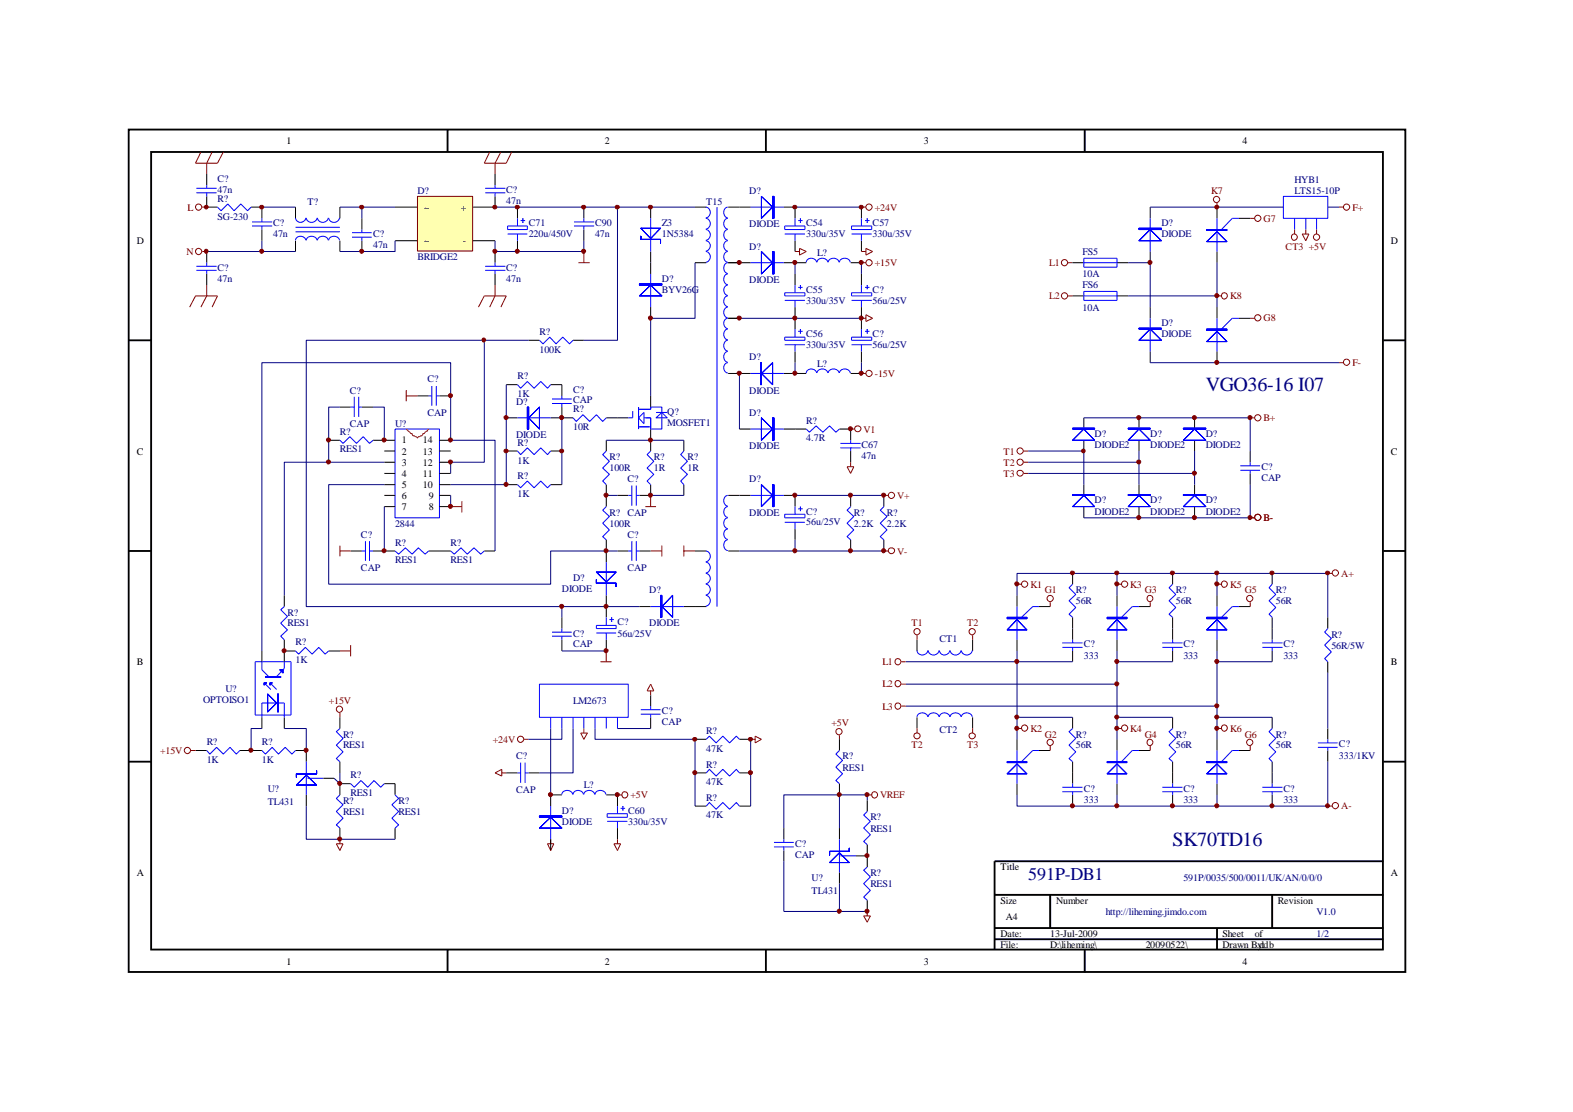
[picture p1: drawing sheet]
<svg xmlns="http://www.w3.org/2000/svg" width="297mm" height="210mm" viewBox="0 0 297 210" stroke-linecap="round" stroke-linejoin="round" font-family="sans-serif">
<g fill="none" stroke="#000" stroke-width=".35">
<path d="M24.3 24.5h241v159.1h-241zM28.5 28.7h232.6v150.6h-232.6zM84.5 24.5v4.2M144.6 24.5v4.2M204.8 24.5v4.2M24.3 64.3h4.2M261.2 64.3h4.2M24.3 104.1h4.2M261.2 104.1h4.2M24.3 143.8h4.2M261.2 143.8h4.2M84.5 179.4v4.2"/>
<path d="M144.6 179.4v4.2M187.8 169h73.4M187.8 175.3h73.4M187.8 177.4h73.4M198.3 169v6.3M204.8 179.4v4.2M229.8 175.3v4.1M240.2 169v6.3M261.2 162.6h-73.4v16.8"/>
</g>
<path d="M55.8 39.1v2.1M64.2 39.1v2.1M55.8 45.5v2M64.2 45.5v2" fill="none" stroke="#000" stroke-width=".19"/>
<path d="M55.8 45.4a1 1 0 0 1 1-.8 1 1 0 0 1 .9 .8M55.8 41.1a.98 .98 0 0 0 1 .9 .98 .98 0 0 0 .9-.9M55.8 42.9h8.4M55.8 43.8h8.4M57.8 45.4a1.06 1.06 0 0 1 1-.8 1.06 1.06 0 0 1 1.1 .8M57.8 41.1a1.03 1.03 0 0 0 1 .9 1.03 1.03 0 0 0 1.1-.9M59.9 45.4a1.06 1.06 0 0 1 1.1-.8 1.06 1.06 0 0 1 1 .8M59.9 41.1a1.03 1.03 0 0 0 1.1 .9 1.03 1.03 0 0 0 1-.9M62.1 45.4a1.06 1.06 0 0 1 1-.8 1.06 1.06 0 0 1 1 .8M62.1 41.1a1.03 1.03 0 0 0 1 .9 1.03 1.03 0 0 0 1-.9" fill="none" stroke="#00f" stroke-width=".19"/>
<path d="M78.9 37.2h10.3v10.1h-10.3z" fill="#ffffb0"/>
<g fill="none" stroke="#800000" stroke-width=".19">
<path d="M37.9 28.7l-1 2.1h4.2l1.1-2.1M38.2 39.1h.8M40 28.7l-1 2.1v2.1M78.8 37.1h10.4v10.3h-10.4zM92.5 28.7l-1.1 2.1h4.2l1-2.1M94.6 28.7l-1.1 2.1v2.1M162.6 39.1h.9M229.8 38.4v.7M252.8 39.1h.9M35.8 58l1.1-2.1h4.2l-1.1 2.1M38.2 47.5h.8M39 53.8v2.1l-1.1 2.1"/>
<path d="M90.3 58l1.1-2.1h4.2l-1 2.1M93.5 53.8v2.1l-1 2.1M109.2 49.6h2.1M110.2 47.5v2.1M150.1 47.5h.9M151 46.9l1.2 .6-1.2 .7zM162.6 47.5h.9M162.6 49.6h.9M163.5 46.9l1.3 .6-1.3 .7zM163.5 59.4l1.3 .7-1.3 .6zM201.7 55.9h.8M201.7 49.6h.8"/>
<path d="M229.8 55.9h.8M236.1 41.2h.8M244.4 43.3v.9M245.9 44.2h1.2l-.6 1.3zM246.5 43.3v.9M248.6 43.3v.9M76.7 73.7v2.1M76.7 74.8h2.1M162.6 60.1h.9M162.6 70.5h.9M236.1 60.1h.8M236.1 78.9h.8"/>
<path d="M252.8 68.5h.9M85.1 95.7h2.1M87.2 94.7v2.1M121.8 95.7h2.1M122.9 93.6v2.1M159.9 88.1h1.3l-.6 1.3zM160.6 87.3v.8M160.6 81h.8M166.9 93.6h.8M193.3 85.2h.8M193.3 87.3h.8M193.3 89.4h.8"/>
<path d="M236.1 97.8h.8M64.2 103v2.1M64.2 104.1h2M122.9 104.1h2.1M125 103v2.1M129.1 104.1h2.1M129.1 103v2.1M166.9 104.1h.8M173.1 120v.8M183.6 120v.8M192 110.3h.9M198.3 113.7v.9"/>
<path d="M210.9 110.3h.9M217.2 113.7v.9M229.8 110.3h.8M236.1 113.7v.9M250.7 108.3h.8M64.2 134.6v.9M64.2 122.9h2M66.2 121.8v2.2M99 139.6h.8M109.6 138.4h1.3l-.7 1.2zM110.2 137.6v.8M113.4 125h2.1"/>
<path d="M114.5 122.9v2.1M122.9 130.5v.8M122.9 129.2l.5 1.3h-1.2zM141.7 139.6h.9M142.6 139l1.2 .6-1.2 .7zM158.5 138.9v.7M170.2 125h.8M170.2 129.2h.8M170.2 133.3h.8M173.1 137.6v.8M183.6 137.6v.8M192 137.6h.9"/>
<path d="M210.9 137.6h.9M229.8 137.6h.8M36.1 141.7h.8M63.5 159.3h1.3l-.6 1.3zM64.2 158.5v.8M93.5 146l1.2-.7v1.3zM94.7 146h.9M103.4 159.3h1.2l-.6 1.3zM104 158.5v.8M115.9 159.3h1.3l-.6 1.3zM116.6 150.1h.8M116.6 158.5v.8"/>
<path d="M163.7 150.1h.9M198.3 140.9v.8M217.2 140.9v.8M236.1 140.9v.8M250.7 152.2h.8M163.1 173h1.2l-.6 1.2zM163.7 172.1v.9"/>
<circle cx="37.5" cy="39.1" r=".59"/>
<circle cx="164.1" cy="39.1" r=".59"/>
<circle cx="229.7" cy="37.7" r=".59"/>
<circle cx="254.3" cy="39.1" r=".59"/>
<circle cx="37.5" cy="47.5" r=".59"/>
<circle cx="164.1" cy="49.6" r=".59"/>
<circle cx="201" cy="49.6" r=".59"/>
<circle cx="201" cy="55.9" r=".59"/>
<circle cx="231.1" cy="55.9" r=".58"/>
<circle cx="237.5" cy="41.2" r=".59"/>
<circle cx="244.4" cy="44.8" r=".58"/>
<circle cx="248.6" cy="44.8" r=".59"/>
<circle cx="164.1" cy="70.5" r=".59"/>
<circle cx="237.5" cy="60" r=".59"/>
<circle cx="237.5" cy="78.9" r=".59"/>
<circle cx="254.3" cy="68.4" r=".59"/>
<circle cx="162" cy="81" r=".58"/>
<circle cx="168.3" cy="93.5" r=".59"/>
<circle cx="192.6" cy="87.3" r=".59"/>
<circle cx="192.6" cy="85.2" r=".59"/>
<circle cx="192.6" cy="89.4" r=".58"/>
<circle cx="237.5" cy="97.7" r=".59"/>
<circle cx="168.3" cy="104" r=".58"/>
<circle cx="173.1" cy="119.3" r=".59"/>
<circle cx="183.6" cy="119.3" r=".59"/>
<circle cx="193.5" cy="110.3" r=".59"/>
<circle cx="198.3" cy="113" r=".59"/>
<circle cx="212.3" cy="110.3" r=".59"/>
<circle cx="217.1" cy="113" r=".58"/>
<circle cx="231.1" cy="110.3" r=".58"/>
<circle cx="236" cy="113" r=".59"/>
<circle cx="252.1" cy="108.2" r=".59"/>
<circle cx="64.1" cy="133.9" r=".59"/>
<circle cx="98.3" cy="139.6" r=".59"/>
<circle cx="158.4" cy="138.2" r=".59"/>
<circle cx="169.5" cy="125" r=".58"/>
<circle cx="169.5" cy="133.3" r=".58"/>
<circle cx="169.5" cy="129.1" r=".58"/>
<circle cx="173.2" cy="139" r=".58"/>
<circle cx="183.6" cy="139" r=".58"/>
<circle cx="193.5" cy="137.5" r=".59"/>
<circle cx="212.3" cy="137.5" r=".59"/>
<circle cx="231.1" cy="137.5" r=".58"/>
<circle cx="35.4" cy="141.7" r=".59"/>
<circle cx="118" cy="150.1" r=".58"/>
<circle cx="165.1" cy="150.1" r=".58"/>
<circle cx="198.3" cy="140.2" r=".59"/>
<circle cx="217.1" cy="140.2" r=".58"/>
<circle cx="236" cy="140.2" r=".59"/>
<circle cx="252.1" cy="152.1" r=".59"/>
</g>
<g fill="none" stroke="#000" stroke-width=".19">
<path d="M39 37.1v2h2.1M39 32.9v2.1M47.4 39.1h2v2.1M74.6 39.1h4.2M93.5 37.1v2h-4.2M93.5 32.9v2.1M97.7 39.1v2.1M110.2 39.1v2.1M122.9 39.1v2.1M131.2 39.1h2.1M137.5 39.1h4.2M148 39.1h2.1v2.1"/>
<path d="M162.6 39.1v2.1M217.2 39.1v2.1M229.8 39.1v2.1M39 47.5v2.1M39 51.7v2.1M49.4 43.3v2.2M68.3 41.2v2.1M68.3 45.5v2M74.6 45.5h4.2M89.3 45.5h4.2M93.5 47.5v2.1M93.5 51.7v2.1"/>
<path d="M97.7 45.5v2M110.2 43.3v2.2M122.9 47.5v4.2M122.9 58v2.1M131.2 49.6h2.1M137.5 49.6h4.2M148 49.6h4.2M150.1 45.5v2M150.1 51.7v2.1M150.1 58v4.1M160.6 49.6h2M162.6 45.5v2"/>
<path d="M162.6 51.7v2.1M162.6 58v4.1M202.5 49.6h2.1M202.5 55.9h2.1M210.9 49.6h2.1M210.9 55.9h2.1M217.2 47.5v2.1M217.2 58v2.1M229.8 47.5v2.1M229.8 58v2.1M233.9 41.2h2.2M64.2 76.9h2"/>
<path d="M68.3 76.9h2.1M78.8 74.8h2.1M83 74.8h2.1M95.6 78.9h2.1M95.6 72.6h2.1M99.8 64.3h2.1M104 78.9h4.2M104 72.6h2.1v2.2M106.1 76.9v2M108.2 64.3h2M114.5 78.9h4.1M122.9 74.8v2.1"/>
<path d="M137.5 60.1h2.1M137.5 70.5h4.2M148 70.5h4.2M150.1 66.4v2.1M160.6 70.5h2M162.6 66.4v2.1M204.6 78.9v2.1M215.1 78.9v2.1M217.2 66.4v2.1M225.6 78.9v2.1M229.8 66.4v2.1M233.9 60.1h2.2"/>
<path d="M62.1 83.1h2.1M70.4 83.1h4.2M72.6 93.6h2M72.6 85.2h2M72.6 87.3h2M72.6 89.4h2M72.6 91.5h2M72.6 95.7h2M83 93.6h2.1M83 83.1h2.1M83 85.2h2.1M83 87.3h2.1"/>
<path d="M83 89.4h2.1M83 91.5h2.1M83 95.7h2.1M95.6 85.2h2.1M95.6 91.5h2.1M104 85.2h2.1M104 91.5h2.1M114.5 83.1v2.1M114.5 91.5v4.2M116.6 93.6h2M122.9 91.5v2.1h-2.2M122.9 81v4.2"/>
<path d="M129.1 83.1v2.1M129.1 91.5v2.1M137.5 93.6h4.2M139.6 81h2.1M148 93.6h2.1v2.1M148 81h4.2M150.1 99.9v2M158.5 81h2.1v2.1M160.6 85.2v2.1M160.6 93.6v2.1M166.9 93.6v2.1M204.6 83.1v2.1"/>
<path d="M204.6 91.5v2.1M204.6 95.7v2.1M215.1 83.1v2.1M215.1 91.5v2.1M215.1 95.7v2.1M225.6 83.1v2.1M225.6 91.5v2.1M225.6 95.7v2.1M236.1 85.2v2.1M236.1 89.4v2.1M53.7 112.4v2.2M66.2 104.1h2.1"/>
<path d="M70.4 104.1h4.2M80.9 104.1h4.2M91.4 104.1h2.1M106.1 116.6v2.1M114.5 101.9v4.3M114.5 112.4v4.2M116.6 104.1h2M120.7 104.1h2.2M120.7 114.6h2.2M129.1 114.6h4.2M131.2 104.1h2.1M137.5 104.1h2.1"/>
<path d="M160.6 101.9v2.2M166.9 101.9v2.2M192 112.4v2.2M196.2 114.6h2.1M202.5 108.3v2M202.5 116.6v4.2M210.9 112.4v2.2M215.1 114.6h2.1M221.4 108.3v2M221.4 116.6v4.2M229.8 112.4v2.2M233.9 114.6h2.2"/>
<path d="M240.2 108.3v2M240.2 116.6v4.2M250.7 116.6v2.1M49.4 122.9v2.1M49.4 135.5v2.1M53.7 120.8v4.2M53.7 135.5v2.1M53.7 122.9h2.1M62.1 122.9h2.1M64.2 135.5v2.1M106.1 120.8v2.1M114.5 120.8v2.1"/>
<path d="M122.9 131.3v2M122.9 135.5v2.1M131.2 139.6h2.1M139.6 139.6h2.1M158.5 139.6v2.1M173.1 120.8v2.1M173.1 135.5v2.1M183.6 120.8v2.1M183.6 135.5v2.1M192 120.8v2.1M192 139.6v2.1M202.5 122.9v2.1"/>
<path d="M202.5 135.5v2.1M210.9 120.8v2.1M210.9 139.6v2.1M221.4 122.9v2.1M221.4 135.5v2.1M229.8 120.8v2.1M229.8 139.6v2.1M240.2 122.9v2.1M240.2 135.5v2.1M250.7 125v2.1M250.7 137.6v2M36.9 141.7h2.1"/>
<path d="M45.3 141.7h4.1M55.8 141.7h2v2.1M57.8 150.1v2.1M61 147h2.1M64.2 143.8v2.2M64.2 156.4v2.1M66.2 148h-2v2.1M72.6 148h2v2.1M74.6 156.4v2.1M95.6 146h2.1M99.8 146h2.1M104 158.5v2.1"/>
<path d="M106.1 150.1h-2.1v2.1M114.5 150.1h2.1v2.1M116.6 156.4v2.1M131.2 146h2.1M131.2 152.2h2.1M139.6 146h2.1M139.6 152.2h2.1M148 156.4v2.1M158.5 148v2.1M158.5 156.4v2.1M163.7 151.1v2.1M163.7 159.5v4.2"/>
<path d="M192 148v2.1M196.2 141.7h2.1M202.5 143.8v4.2M202.5 150.1v2.1M210.9 148v2.1M215.1 141.7h2.1M221.4 143.8v4.2M221.4 150.1v2.1M229.8 148v2.1M233.9 141.7h2.2M240.2 143.8v4.2M240.2 150.1v2.1"/>
<path d="M250.7 141.7v2.1M148 160.6v2M158.5 164.8v2.1M161.6 161.6h2.1M163.7 170v2.1"/>
</g>
<g fill="none" stroke="#00f" stroke-width=".19">
<path d="M37.1 35.6h3.8M37.1 36.4h3.8M39 35v.6M39 36.4v.7M41.1 39.1l.6 .7 1.3-1.3 1.2 1.3 1.3-1.3 1.2 1.3 .7-.7M91.6 35.6h3.8M91.6 36.4h3.8M93.5 35v.6M93.5 36.4v.7M133.3 39.1a1.03 1.03 0 0 1 .8 1 1.03 1.03 0 0 1-.8 1M135.4 39.1v75.5M137.4 39.1a1.06 1.06 0 0 0-.7 1 1.06 1.06 0 0 0 .7 1"/>
<path d="M141.7 39.1h6.3M242.3 37.1h8.4v4.1h-8.4zM37.1 50.3h3.8M37.1 51.1h3.8M39 49.6v.7M39 51.1v.6M47.6 41.9h3.8M47.6 42.7h3.8M49.4 41.2v.7M49.4 42.7v.6M66.5 43.9h3.7M66.5 44.8h3.7"/>
<path d="M68.3 43.3v.6M68.3 44.8v.7M91.6 50.3h3.8M91.6 51.1h3.8M93.5 49.6v.7M93.5 51.1v.6M95.8 42.7h3.8v.6h-3.8zM95.8 44.2h3.8M97.7 41.2v1.5M97.7 44.2v1.3M98.3 41.7h.8M98.7 41.2v.9"/>
<path d="M108.4 41.9h3.8M108.4 42.7h3.8M110.2 41.2v.7M110.2 42.7v.6M122.9 41.2v6.3M122.9 51.7v6.3M133.3 41.2a1.03 1.03 0 0 1 .8 1 1.03 1.03 0 0 1-.8 1.1M133.3 43.3a1.03 1.03 0 0 1 .8 1.1 1.03 1.03 0 0 1-.8 1M133.3 45.5a.98 .98 0 0 1 .8 .9 .98 .98 0 0 1-.8 1M133.3 47.5a1.03 1.03 0 0 1 .8 1 1.03 1.03 0 0 1-.8 1M137.4 45.5a1 1 0 0 0-.7 .9 1 1 0 0 0 .7 1M137.4 43.3a1.06 1.06 0 0 0-.7 1.1 1.06 1.06 0 0 0 .7 1"/>
<path d="M137.4 41.2a1.06 1.06 0 0 0-.7 1 1.06 1.06 0 0 0 .7 1.1M137.4 47.5a1.06 1.06 0 0 0-.7 1 1.06 1.06 0 0 0 .7 1M137.4 55.9a1.06 1.06 0 0 0-.7 1 1.06 1.06 0 0 0 .7 1M137.4 53.8a1 1 0 0 0-.7 1 1 1 0 0 0 .7 1M137.4 51.7a1.06 1.06 0 0 0-.7 1 1.06 1.06 0 0 0 .7 1.1M137.4 58a1.06 1.06 0 0 0-.7 1 1.06 1.06 0 0 0 .7 1M137.4 49.6a1.06 1.06 0 0 0-.7 1 1.06 1.06 0 0 0 .7 1M141.7 49.6h6.3M148.2 42.7h3.8v.6h-3.8zM148.2 44.2h3.8M148.2 55.3h3.8v.6h-3.8zM148.2 56.7h3.8"/>
<path d="M150.1 41.2v1.5M150.1 44.2v1.3M150.1 53.8v1.5M150.1 56.7v1.3M150.7 41.7h.9M150.7 54.3h.9M151.1 41.2v.9M151.1 53.8v.8M152.2 49.5a1 1 0 0 1 1-.7 1 1 0 0 1 1 .7M154.3 49.5a1.06 1.06 0 0 1 1-.7 1.06 1.06 0 0 1 1 .7M156.4 49.5a1.06 1.06 0 0 1 1-.7 1.06 1.06 0 0 1 1 .7M158.5 49.5a1.06 1.06 0 0 1 1-.7 1.06 1.06 0 0 1 1 .7"/>
<path d="M160.8 42.7h3.8v.6h-3.8zM160.8 44.2h3.8M160.8 55.3h3.8v.6h-3.8zM160.8 56.7h3.8M162.6 41.2v1.5M162.6 44.2v1.3M162.6 53.8v1.5M162.6 56.7v1.3M163.3 41.7h.9M163.3 54.3h.9M163.7 41.2v.9M163.7 53.8v.8"/>
<path d="M204.6 49.6h6.3M204.6 55h6.3v1.7h-6.3zM204.6 55.9h6.3M204.6 48.8h6.3v1.7h-6.3zM217.2 41.2v6.3M229.8 41.2v6.3M233.9 41.2h-1.2l-2.1 2.1M244.4 41.2v2.1M246.5 41.2v2.1M248.6 41.2v2.1M66.2 76.9h.7M66.9 74.9v3.8"/>
<path d="M67.7 76.9h.6M67.7 74.9v3.8M80.9 74.8h.6M81.5 72.9v3.7M82.4 74.8h.6M82.4 72.9v3.7M97.7 72.6l.6 .7 1.3-1.2 1.2 1.2 1.3-1.2 1.3 1.2 .6-.7M97.7 78.9h6.3M101.9 64.3l.6 .6 1.3-1.2 1.2 1.2 1.3-1.2 1.2 1.2 .7-.6M104.2 75.4h3.7M104.2 76.2h3.7M106.1 74.8v.6"/>
<path d="M106.1 76.2v.7M108.2 78.9l.6 .7 1.3-1.3 1.2 1.3 1.3-1.3 1.2 1.3 .7-.7M119.5 77.6v1.3h-.9M120.6 77.3h2.3v-.4h2.1v4.1h-2.1v-2.1h-1.3M120.6 76.9v4.1M120.6 78.9l1-1v2.1zM123.9 78.9l1.1-1 1 1zM123.9 77.9h2.1M137.4 66.4a1.06 1.06 0 0 0-.7 1 1.06 1.06 0 0 0 .7 1M137.4 64.3a1.06 1.06 0 0 0-.7 1 1.06 1.06 0 0 0 .7 1M137.4 62.1a1.06 1.06 0 0 0-.7 1.1 1.06 1.06 0 0 0 .7 1M137.4 68.5a1 1 0 0 0-.7 1 1 1 0 0 0 .7 .9"/>
<path d="M137.4 60.1a1 1 0 0 0-.7 1 1 1 0 0 0 .7 1M141.7 70.5h6.3M148.2 63.7h3.8v.6h-3.8zM148.2 65.1h3.8M150.1 62.1v1.6M150.1 65.1v1.3M150.7 62.6h.9M151.1 62.1v.9M152.2 70.4a1 1 0 0 1 1-.7 1 1 0 0 1 1 .7M154.3 70.4a1.06 1.06 0 0 1 1-.7 1.06 1.06 0 0 1 1 .7M156.4 70.4a1.06 1.06 0 0 1 1-.7 1.06 1.06 0 0 1 1 .7M158.5 70.4a1.06 1.06 0 0 1 1-.7 1.06 1.06 0 0 1 1 .7"/>
<path d="M160.8 63.7h3.8v.6h-3.8zM160.8 65.1h3.8M162.6 62.1v1.6M162.6 65.1v1.3M163.3 62.6h.9M163.7 62.1v.9M217.2 60.1v6.3M229.8 60.1v6.3M233.9 60.1h-1.2l-2.1 2M64.2 83.1l.6 .6 1.2-1.2 1.3 1.2 1.3-1.2 1.2 1.2 .6-.6M74.6 81h8.4v16.8h-8.4zM97.7 85.2l.6 .7 1.3-1.3 1.2 1.3 1.3-1.3 1.3 1.3 .6-.7"/>
<path d="M97.7 91.5l.6 .6 1.3-1.3 1.2 1.3 1.3-1.3 1.3 1.3 .6-.6M114.5 85.2l-.7 .7 1.3 1.2-1.3 1.3 1.3 1.2-1.3 1.2 .7 .7M114.5 95.7l-.7 .7 1.3 1.1-1.3 1.3 1.3 1.3-1.3 1.2 .7 .6M118.6 93.6h.7M119.3 91.7v3.8M120.1 93.6h.6M120.1 91.7v3.8M120.6 80.6h2.3M122.9 85.2l-.7 .7 1.2 1.2-1.2 1.3 1.2 1.2-1.2 1.2 .7 .7M129.1 85.2l-.6 .7 1.3 1.2-1.3 1.3 1.3 1.2-1.3 1.2 .6 .7M137.4 99.9a1 1 0 0 0-.7 1 1 1 0 0 0 .7 1M137.4 97.8a1.06 1.06 0 0 0-.7 1 1.06 1.06 0 0 0 .7 1"/>
<path d="M137.4 95.7a1.06 1.06 0 0 0-.7 1 1.06 1.06 0 0 0 .7 1M137.4 93.6a1.06 1.06 0 0 0-.7 1 1.06 1.06 0 0 0 .7 1M141.7 93.6h6.3M141.7 81h6.3M148.2 97.1h3.8v.7h-3.8zM148.2 98.6h3.8M150.1 95.7v1.4M150.1 98.6v1.3M150.7 96.1h.9M151.1 95.7v.8M152.2 81l.6 .6 1.3-1.2 1.3 1.2 1.2-1.2 1.2 1.2 .7-.6M158.7 83.7h3.8"/>
<path d="M158.7 84.6h3.8M160.6 95.7l-.7 .7 1.3 1.1-1.3 1.3 1.3 1.3-1.3 1.2 .7 .6M160.6 83.1v.6M160.6 84.6v.6M166.9 95.7l-.7 .7 1.3 1.1-1.3 1.3 1.3 1.3-1.3 1.2 .7 .6M234.2 88h3.7M234.2 88.8h3.7M236.1 87.3v.7M236.1 88.8v.6M53.7 114.6l-.7 .5 1.3 1.3-1.3 1.3 1.3 1.3-1.3 1.1 .7 .7M68.3 104.1h.7M69 102.2v3.7"/>
<path d="M69.8 104.1h.6M69.8 102.2v3.7M74.6 104.1l.7 .5 1.2-1.1 1.3 1.1 1.2-1.1 1.3 1.1 .6-.5M85.1 104.1l.7 .5 1.2-1.1 1.2 1.1 1.3-1.1 1.3 1.1 .6-.5M104.2 119.4h3.7M106.1 118.7v.7M112.6 118.1h3.7v.6h-3.7zM112.6 119.5h3.7M114.5 106.2v6.2M114.5 116.6v1.5M114.5 119.5v1.3M115.1 117h.8"/>
<path d="M115.5 116.6v.8M118.6 104.1h.7M119.3 102.2v3.7M120.1 104.1h.6M120.1 102.2v3.7M122.9 114.6h6.2M133.3 106.2a1.03 1.03 0 0 1 .8 1 1.03 1.03 0 0 1-.8 1M133.3 108.3a.98 .98 0 0 1 .8 1 .98 .98 0 0 1-.8 .9M133.3 110.3a1.03 1.03 0 0 1 .8 1 1.03 1.03 0 0 1-.8 1.1M133.3 104.1a1.03 1.03 0 0 1 .8 1 1.03 1.03 0 0 1-.8 1M133.3 112.4a1.03 1.03 0 0 1 .8 1.1 1.03 1.03 0 0 1-.8 1M137.4 101.9a1.06 1.06 0 0 0-.7 1.1 1.06 1.06 0 0 0 .7 1"/>
<path d="M192 114.6v6.2M196.2 114.6h-1.2l-2.1 2M202.5 110.3l-.7 .7 1.3 1.3-1.3 1.2 1.3 1.2-1.3 1.3 .7 .6M210.9 114.6v6.2M215.1 114.6h-1.3l-2 2M221.4 110.3l-.7 .7 1.3 1.3-1.3 1.2 1.3 1.2-1.3 1.3 .7 .6M229.8 114.6v6.2M233.9 114.6h-1.2l-2.1 2M240.2 110.3l-.6 .7 1.3 1.3-1.3 1.2 1.3 1.2-1.3 1.3 .6 .6M250.7 118.7l-.6 .7 1.3 1.2-1.3 1.2 1.3 1.3-1.3 1.3 .6 .6M48.2 125h6.7v10h-6.7zM49.4 125v1.5l1.3 1.3"/>
<path d="M49.4 135.5v-2.7h4.3v2.7M49.9 128.9l1.2 1.3M51 128.9l1.2 1.3M53.7 125v1.2l-1.5 1.6M55.8 122.9l.6 .6 1.3-1.2 1.2 1.2 1.3-1.2 1.2 1.2 .7-.6M64.2 137.6l-.7 .6 1.3 1.2-1.3 1.3 1.3 1.3-1.3 1.3 .7 .5M101.9 129.2h16.7v6.3h-16.7zM104 135.5v2.1M104.2 120.1h3.7M106.1 120.1v.7M106.1 135.5v2.1M108.2 135.5v2.1"/>
<path d="M110.2 135.5v2.1M112.4 135.5v2.1M114.5 135.5v2.1M116.6 135.5v2.1M121 134h3.7M121 134.9h3.7M122.9 133.3v.7M122.9 134.9v.6M133.3 139.6l.6-.6 1.3 1.3 1.3-1.3 1.3 1.3 1.2-1.3 .6 .6M173.1 122.9a1.03 1.03 0 0 0 1.1 .8 1.03 1.03 0 0 0 1-.8M173.1 135.4a1.06 1.06 0 0 1 1.1-.8 1.06 1.06 0 0 1 1 .8M175.3 122.9a1.03 1.03 0 0 0 1 .8 1.03 1.03 0 0 0 1-.8"/>
<path d="M175.3 135.4a1.06 1.06 0 0 1 1-.8 1.06 1.06 0 0 1 1 .8M177.4 122.9a.98 .98 0 0 0 1 .8 .98 .98 0 0 0 .9-.8M177.4 135.4a1 1 0 0 1 1-.8 1 1 0 0 1 .9 .8M179.4 122.9a1.03 1.03 0 0 0 1 .8 1.03 1.03 0 0 0 1-.8M179.4 135.4a1.06 1.06 0 0 1 1-.8 1.06 1.06 0 0 1 1 .8M181.5 122.9a1.03 1.03 0 0 0 1 .8 1.03 1.03 0 0 0 1.1-.8M181.5 135.4a1.06 1.06 0 0 1 1-.8 1.06 1.06 0 0 1 1.1 .8M200.6 121.4h3.8M200.6 122.3h3.8M202.5 137.6l-.7 .6 1.3 1.2-1.3 1.3 1.3 1.3-1.3 1.3 .7 .5M202.5 120.8v.6M202.5 122.3v.6"/>
<path d="M219.5 121.4h3.8M219.5 122.3h3.8M221.4 137.6l-.7 .6 1.3 1.2-1.3 1.3 1.3 1.3-1.3 1.3 .7 .5M221.4 120.8v.6M221.4 122.3v.6M238.3 121.4h3.8M238.3 122.3h3.8M240.2 137.6l-.6 .6 1.3 1.2-1.3 1.3 1.3 1.3-1.3 1.3 .6 .5M240.2 120.8v.6M240.2 122.3v.6M250.7 139.6v.7M39 141.7l.6 .7 1.3-1.3 1.3 1.3 1.2-1.3 1.2 1.3 .7-.7"/>
<path d="M49.4 141.7l.7 .7 1.3-1.3 1.2 1.3 1.2-1.3 1.3 1.3 .7-.7M57.8 143.8v6.3M58.1 147h2.9M64.2 150.1l-.7 .7 1.3 1.2-1.3 1.2 1.3 1.3-1.3 1.3 .7 .6M66.2 148l.7 .7 1.3-1.3 1.2 1.3 1.2-1.3 1.3 1.3 .7-.7M74.6 150.1l.7 .7-1.3 1.2 1.3 1.2-1.3 1.3 1.3 1.3-.7 .6M97.7 146h.6M98.3 144v3.8M99.1 146h.7M99.1 144v3.8M104 152.2v6.3M106.1 150a1.06 1.06 0 0 1 1-.7 1.06 1.06 0 0 1 1 .7"/>
<path d="M108.2 150a1 1 0 0 1 1-.7 1 1 0 0 1 1 .7M110.2 150a1.06 1.06 0 0 1 1.1-.7 1.06 1.06 0 0 1 1 .7M112.4 150a1.06 1.06 0 0 1 1-.7 1.06 1.06 0 0 1 1 .7M114.6 153.7h3.8v.6h-3.8zM114.6 155.1h3.8M116.6 152.2v1.5M116.6 155.1v1.3M117.2 152.7h.8M117.6 152.2v.9M133.3 146l.6-.7 1.3 1.3 1.3-1.3 1.3 1.3 1.2-1.3 .6 .7M133.3 152.2l.6-.6 1.3 1.2 1.3-1.2 1.3 1.2 1.2-1.2 .6 .6M146.1 159.1h3.8"/>
<path d="M146.1 159.9h3.8M148 158.5v.6M148 159.9v.7M158.5 141.7l-.7 .7 1.3 1.2-1.3 1.3 1.3 1.2-1.3 1.3 .7 .6M158.5 158.5v6.3M163.7 153.2l-.6 .7 1.2 1.2-1.2 1.3 1.2 1.2-1.2 1.3 .6 .6M192 141.7v6.3M196.2 141.7h-1.2l-2.1 2.1M200.6 148.7h3.8M200.6 149.5h3.8M202.5 148v.7M202.5 149.5v.6"/>
<path d="M210.9 141.7v6.3M215.1 141.7h-1.3l-2 2.1M219.5 148.7h3.8M219.5 149.5h3.8M221.4 148v.7M221.4 149.5v.6M229.8 141.7v6.3M233.9 141.7h-1.2l-2.1 2.1M238.3 148.7h3.8M238.3 149.5h3.8M240.2 148v.7M240.2 149.5v.6"/>
<path d="M248.8 140.3h3.8M248.8 141.1h3.8M250.7 141.1v.6M158.7 161.6h2.9M163.7 163.7l-.6 .6 1.2 1.3-1.2 1.3 1.2 1.2-1.2 1.3 .6 .6"/>
</g>
<circle cx="38.9" cy="39.1" r=".35" fill="#800000" stroke="#800000" stroke-width=".19"/>
<g fill="none" stroke="#000080" stroke-width=".19">
<path d="M49.4 39.1h6.4M64.2 39.1h10.4M68.3 39.1v2.1M93.5 39.1h37.7M116.6 39.1v25.2h-6.4M150.1 39.1h12.5M217.2 39.1h25.1M250.7 39.1h2.1M39 47.5h16.8M49.4 45.5v2M74.6 45.5v2h-10.4M93.5 45.5v2h16.7v-2"/>
<path d="M131.2 49.6v10.5h-8.3v14.7M150.1 49.6v2.1M162.6 49.6v2.1M213 49.6h4.2v8.4M213 55.9h16.8M229.8 49.6v8.4M64.2 76.9h-2.1v10.4h10.5M70.4 76.9h2.2v6.2M91.4 64.3h-33.6v50.3h62.9M95.6 72.6v18.9h-10.5M99.8 64.3h-8.4v23h-6.3v2.1M106.1 78.9v12.6"/>
<path d="M139.6 70.5v10.5M139.6 60.1h23M150.1 68.5v2M162.6 68.5v2M204.6 78.9h31.5v6.3M217.2 68.5h35.6M62.1 87.3h-8.4v25.1M72.6 91.5h-10.5v18.8h41.9v-6.2h12.6M72.6 95.7v8.4M85.1 93.6v2.1M114.5 83.1h14.6M114.5 93.6h2.1"/>
<path d="M122.9 93.6h6.2M150.1 93.6h16.8M194.1 85.2h10.5v6.3M194.1 89.4h31.5M194.1 87.3h21M215.1 85.2v6.3M225.6 85.2v6.3M236.1 91.5v6.3h-31.5M93.5 104.1v-21h-8.4v-14.6h-35.7v54.4M106.1 114.6v2M139.6 104.1h27.3M150.1 101.9v2.2"/>
<path d="M210.9 108.3h-18.9v4.1M229.8 108.3h-18.9v4.1M229.8 112.4v-4.1h20.9v8.3M49.4 137.6h-2v4.1M53.7 137.6h4.1v4.1M104 137.6v12.5M106.1 137.6v2h-6.3M106.1 122.9h8.4M108.2 137.6v8.4h-6.3M112.4 137.6v2h18.8v12.6M116.6 137.6h6.3M141.7 139.6v12.6"/>
<path d="M171 125h21v10.5M171 129.2h39.9M171 133.3h58.8M192 122.9v2.1h10.5M202.5 135.5h-10.5v4.1M210.9 122.9v2.1h10.5M210.9 125v10.5M221.4 135.5h-10.5v4.1M229.8 122.9v2.1h10.4M229.8 125v10.5M240.2 135.5h-10.4v4.1M250.7 127.1v10.5"/>
<path d="M57.8 152.2v6.3h16.8M64.2 146v2l-1.1-1M158.5 150.1h-10.5v6.3M158.5 150.1v6.3M158.5 150.1h5.2v1M192 150.1v2.1h18.9M229.8 150.1v2.1M250.7 143.8v8.4h-39.8v-2.1M148 162.6v9.5h15.7M158.5 166.9v5.2"/>
</g>
<g fill="#800000" stroke="#800000" stroke-width=".19">
<circle cx="38.9" cy="47.4" r=".36"/>
<circle cx="68.3" cy="47.4" r=".38"/>
<circle cx="68.3" cy="39.1" r=".37"/>
<circle cx="49.4" cy="47.4" r=".38"/>
<circle cx="49.4" cy="39.1" r=".37"/>
<circle cx="93.4" cy="39.1" r=".37"/>
<circle cx="93.4" cy="47.4" r=".38"/>
<circle cx="97.7" cy="47.4" r=".38"/>
<circle cx="97.7" cy="39.1" r=".37"/>
<circle cx="110.2" cy="39.1" r=".37"/>
<circle cx="122.8" cy="60.1" r=".38"/>
<circle cx="95.5" cy="78.9" r=".38"/>
<circle cx="95.6" cy="85.2" r=".37"/>
<circle cx="106" cy="78.9" r=".38"/>
<circle cx="106.1" cy="85.2" r=".37"/>
<circle cx="95.5" cy="91.5" r=".38"/>
<circle cx="85" cy="95.6" r=".38"/>
<circle cx="110.2" cy="47.4" r=".38"/>
<circle cx="116.6" cy="39.1" r=".37"/>
<circle cx="85" cy="87.2" r=".38"/>
<circle cx="62" cy="83.1" r=".38"/>
<circle cx="72.5" cy="83.1" r=".38"/>
<circle cx="72.5" cy="104" r=".38"/>
<circle cx="85" cy="83.1" r=".38"/>
<circle cx="122.8" cy="93.5" r=".38"/>
<circle cx="114.4" cy="104" r=".38"/>
<circle cx="114.4" cy="93.5" r=".38"/>
<circle cx="122.8" cy="83.1" r=".38"/>
<circle cx="91.3" cy="64.2" r=".36"/>
<circle cx="114.4" cy="114.5" r=".38"/>
<circle cx="106" cy="114.5" r=".38"/>
<circle cx="114.4" cy="122.9" r=".38"/>
<circle cx="53.6" cy="122.9" r=".38"/>
<circle cx="62" cy="87.2" r=".38"/>
<circle cx="85" cy="74.7" r=".38"/>
<circle cx="122.8" cy="39.1" r=".37"/>
<circle cx="47.4" cy="141.7" r=".38"/>
<circle cx="57.8" cy="141.7" r=".38"/>
<circle cx="64.1" cy="158.4" r=".38"/>
<circle cx="64.1" cy="147.9" r=".38"/>
<circle cx="139.6" cy="49.6" r=".38"/>
<circle cx="160.6" cy="81" r=".38"/>
<circle cx="139.6" cy="70.5" r=".38"/>
<circle cx="139.6" cy="60.1" r=".38"/>
<circle cx="150.1" cy="60.1" r=".38"/>
<circle cx="162.6" cy="49.6" r=".38"/>
<circle cx="150.1" cy="49.6" r=".38"/>
<circle cx="150.1" cy="70.5" r=".38"/>
<circle cx="162.6" cy="70.5" r=".38"/>
<circle cx="162.6" cy="60.1" r=".38"/>
<circle cx="150.1" cy="39.1" r=".37"/>
<circle cx="162.6" cy="39.1" r=".37"/>
<circle cx="166.8" cy="93.5" r=".38"/>
<circle cx="150.1" cy="93.5" r=".38"/>
<circle cx="160.6" cy="93.5" r=".38"/>
<circle cx="166.8" cy="104" r=".38"/>
<circle cx="160.6" cy="104" r=".38"/>
<circle cx="150.1" cy="104" r=".38"/>
<circle cx="103.9" cy="150.1" r=".38"/>
<circle cx="116.5" cy="150.1" r=".38"/>
<circle cx="131.2" cy="139.6" r=".37"/>
<circle cx="131.2" cy="145.9" r=".38"/>
<circle cx="141.7" cy="139.6" r=".37"/>
<circle cx="141.7" cy="145.9" r=".38"/>
<circle cx="229.8" cy="108.2" r=".37"/>
<circle cx="221.4" cy="108.2" r=".37"/>
<circle cx="210.9" cy="108.2" r=".37"/>
<circle cx="202.5" cy="108.2" r=".37"/>
<circle cx="202.5" cy="152.2" r=".38"/>
<circle cx="210.9" cy="152.2" r=".38"/>
<circle cx="221.4" cy="152.2" r=".38"/>
<circle cx="229.7" cy="152.2" r=".38"/>
<circle cx="192" cy="135.4" r=".38"/>
<circle cx="210.9" cy="135.4" r=".38"/>
<circle cx="210.9" cy="124.9" r=".38"/>
<circle cx="229.7" cy="124.9" r=".38"/>
<circle cx="229.7" cy="135.4" r=".38"/>
<circle cx="240.2" cy="108.2" r=".37"/>
<circle cx="240.2" cy="152.2" r=".38"/>
<circle cx="250.7" cy="152.2" r=".38"/>
<circle cx="250.7" cy="108.2" r=".37"/>
<circle cx="192" cy="124.9" r=".38"/>
<circle cx="210.9" cy="129.1" r=".38"/>
<circle cx="229.7" cy="133.3" r=".38"/>
<circle cx="192" cy="110.3" r=".38"/>
<circle cx="210.9" cy="110.3" r=".38"/>
<circle cx="229.7" cy="110.3" r=".38"/>
<circle cx="192" cy="137.5" r=".38"/>
<circle cx="210.9" cy="137.5" r=".38"/>
<circle cx="229.7" cy="137.5" r=".38"/>
<circle cx="229.7" cy="68.4" r=".38"/>
<circle cx="217.1" cy="49.6" r=".38"/>
<circle cx="229.7" cy="55.8" r=".38"/>
<circle cx="229.8" cy="39.1" r=".37"/>
<circle cx="225.5" cy="89.4" r=".38"/>
<circle cx="204.5" cy="85.2" r=".35"/>
<circle cx="236" cy="78.9" r=".38"/>
<circle cx="215" cy="78.9" r=".38"/>
<circle cx="225.5" cy="78.9" r=".38"/>
<circle cx="236" cy="97.7" r=".38"/>
<circle cx="215" cy="97.7" r=".38"/>
<circle cx="225.5" cy="97.7" r=".38"/>
<circle cx="215" cy="87.2" r=".38"/>
<circle cx="163.7" cy="161.6" r=".38"/>
<circle cx="158.5" cy="150.1" r=".38"/>
<circle cx="163.7" cy="172.1" r=".38"/>
<circle cx="158.5" cy="172.1" r=".38"/>
<circle cx="163.7" cy="150.1" r=".38"/>
</g>
<g fill="#00f" stroke="#00f" stroke-width=".19">
<path d="M121 44.6v.6h3.7v.7v-.7h-3.7zM121 44.6v.6h3.7v.7v-.7h-3.7z" fill-rule="evenodd"/>
<path d="M121 43.1h3.7l-1.8 1.9zM121 43.1h3.7l-1.8 1.9z" fill-rule="evenodd"/>
<path d="M120.7 53.6v.2h4.3v-.2zM120.7 53.6v.2h4.3v-.2z" fill-rule="evenodd"/>
<path d="M120.7 55.9l2.2-2.1 2.1 2.1zM120.7 55.9l2.2-2.1 2.1 2.1z" fill-rule="evenodd"/>
<path d="M99.6 76.9v4.1h.2v-4.1zM99.6 76.9v4.1h.2v-4.1z" fill-rule="evenodd"/>
<path d="M101.9 76.9v4.1l-2.1-2.1zM101.9 76.9v4.1l-2.1-2.1z" fill-rule="evenodd"/>
<path d="M124.7 112.4v4.2h.3v-4.2zM124.7 112.4v4.2h.3v-4.2z" fill-rule="evenodd"/>
<path d="M127 112.4v4.2l-2-2zM127 112.4v4.2l-2-2z" fill-rule="evenodd"/>
<path d="M112.6 109.5v.7h3.7v.5v-.5h-3.7zM112.6 109.5v.7h3.7v.5v-.5h-3.7z" fill-rule="evenodd"/>
<path d="M112.6 108h3.7l-1.8 1.9zM112.6 108h3.7l-1.8 1.9z" fill-rule="evenodd"/>
<path d="M50.5 131.1l1.7 1.7-1.7 1.7zM50.5 131.1l1.7 1.7-1.7 1.7z" fill-rule="evenodd"/>
<path d="M52.4 131.1v3.4h.2v-3.4zM52.4 131.1v3.4h.2v-3.4z" fill-rule="evenodd"/>
<path d="M49.9 128.9v.5l.4-.5zM49.9 128.9v.5l.4-.5z" fill-rule="evenodd"/>
<path d="M51 128.9v.5l.4-.5zM51 128.9v.5l.4-.5z" fill-rule="evenodd"/>
<path d="M50.1 127.8v.1h2.9v-.1zM50.1 127.8v.1h2.9v-.1z" fill-rule="evenodd"/>
<path d="M52.8 126.5h.6v.6zM52.8 126.5h.6v.6z" fill-rule="evenodd"/>
<path d="M56 146.1v.7v-.7h3.8v-.6v.6zM56 146.1v.7v-.7h3.8v-.6v.6z" fill-rule="evenodd"/>
<path d="M57.8 146.4l-1.8 1.9h3.8zM57.8 146.4l-1.8 1.9h3.8z" fill-rule="evenodd"/>
<path d="M145.9 37.1v4.1h.2v-4.1zM145.9 37.1v4.1h.2v-4.1z" fill-rule="evenodd"/>
<path d="M143.8 37.1l2.1 2-2.1 2.1zM143.8 37.1l2.1 2-2.1 2.1z" fill-rule="evenodd"/>
<path d="M145.9 47.5v4.2h.2v-4.2zM145.9 47.5v4.2h.2v-4.2z" fill-rule="evenodd"/>
<path d="M143.8 47.5l2.1 2.1-2.1 2.1zM143.8 47.5l2.1 2.1-2.1 2.1z" fill-rule="evenodd"/>
<path d="M143.6 68.5v4.1h.2v-4.1zM143.6 68.5v4.1h.2v-4.1z" fill-rule="evenodd"/>
<path d="M143.8 70.5l2.1-2v4.1zM143.8 70.5l2.1-2v4.1z" fill-rule="evenodd"/>
<path d="M145.9 78.9v4.2h.2v-4.2zM145.9 78.9v4.2h.2v-4.2z" fill-rule="evenodd"/>
<path d="M143.8 78.9l2.1 2.1-2.1 2.1zM143.8 78.9l2.1 2.1-2.1 2.1z" fill-rule="evenodd"/>
<path d="M145.9 91.5v4.2h.2v-4.2zM145.9 91.5v4.2h.2v-4.2z" fill-rule="evenodd"/>
<path d="M143.8 91.5l2.1 2.1-2.1 2.1zM143.8 91.5l2.1 2.1-2.1 2.1z" fill-rule="evenodd"/>
<path d="M101.9 154.1v.2h4.2v-.2zM101.9 154.1v.2h4.2v-.2z" fill-rule="evenodd"/>
<path d="M101.9 156.4l2.1-2.1 2.1 2.1zM101.9 156.4l2.1-2.1 2.1 2.1z" fill-rule="evenodd"/>
<path d="M190.2 116.6h3.7v.2h-3.7zM190.2 116.6h3.7v.2h-3.7z" fill-rule="evenodd"/>
<path d="M192 117l1.9 2h-3.7zM192 117l1.9 2h-3.7z" fill-rule="evenodd"/>
<path d="M209 116.6h3.8v.2h-3.8zM209 116.6h3.8v.2h-3.8z" fill-rule="evenodd"/>
<path d="M210.9 117l1.9 2h-3.8zM210.9 117l1.9 2h-3.8z" fill-rule="evenodd"/>
<path d="M227.8 116.6h3.8v.2h-3.8zM227.8 116.6h3.8v.2h-3.8z" fill-rule="evenodd"/>
<path d="M227.8 119l2-2 1.8 2zM227.8 119l2-2 1.8 2z" fill-rule="evenodd"/>
<path d="M190.2 143.8h3.7v.2h-3.7zM190.2 143.8h3.7v.2h-3.7z" fill-rule="evenodd"/>
<path d="M190.2 146.1l1.8-1.8 1.9 1.8zM190.2 146.1l1.8-1.8 1.9 1.8z" fill-rule="evenodd"/>
<path d="M209 143.8h3.8v.2h-3.8zM209 143.8h3.8v.2h-3.8z" fill-rule="evenodd"/>
<path d="M209 146.1l1.9-1.8 1.9 1.8zM209 146.1l1.9-1.8 1.9 1.8z" fill-rule="evenodd"/>
<path d="M227.8 143.8h3.8v.2h-3.8zM227.8 143.8h3.8v.2h-3.8z" fill-rule="evenodd"/>
<path d="M227.8 146.1l2-1.8 1.8 1.8zM227.8 146.1l2-1.8 1.8 1.8z" fill-rule="evenodd"/>
<path d="M227.8 43.3h3.8v.2h-3.8zM227.8 43.3h3.8v.2h-3.8z" fill-rule="evenodd"/>
<path d="M227.8 45.6l2-1.8 1.8 1.8zM227.8 45.6l2-1.8 1.8 1.8z" fill-rule="evenodd"/>
<path d="M227.8 62.1h3.8v.3h-3.8zM227.8 62.1h3.8v.3h-3.8z" fill-rule="evenodd"/>
<path d="M229.8 62.6l1.8 1.9h-3.8zM229.8 62.6l1.8 1.9h-3.8z" fill-rule="evenodd"/>
<path d="M215.1 43.1v.2h4.2v-.2zM215.1 43.1v.2h4.2v-.2z" fill-rule="evenodd"/>
<path d="M215.1 45.5l2.1-2.2 2.1 2.2zM215.1 45.5l2.1-2.2 2.1 2.2z" fill-rule="evenodd"/>
<path d="M215.1 62v.1h4.2v-.1zM215.1 62v.1h4.2v-.1z" fill-rule="evenodd"/>
<path d="M215.1 64.3l2.1-2.2 2.1 2.2zM215.1 64.3l2.1-2.2 2.1 2.2z" fill-rule="evenodd"/>
<path d="M202.5 80.9v.1h4.2v-.1zM202.5 80.9v.1h4.2v-.1z" fill-rule="evenodd"/>
<path d="M202.5 83.1l2.1-2.1 2.1 2.1zM202.5 83.1l2.1-2.1 2.1 2.1z" fill-rule="evenodd"/>
<path d="M213 80.9v.1h4.2v-.1zM213 80.9v.1h4.2v-.1z" fill-rule="evenodd"/>
<path d="M215.1 81l2.1 2.1h-4.2zM215.1 81l2.1 2.1h-4.2z" fill-rule="evenodd"/>
<path d="M223.4 80.9v.1h4.3v-.1zM223.4 80.9v.1h4.3v-.1z" fill-rule="evenodd"/>
<path d="M223.4 83.1l2.2-2.1 2.1 2.1zM223.4 83.1l2.2-2.1 2.1 2.1z" fill-rule="evenodd"/>
<path d="M202.5 93.4v.2h4.2v-.2zM202.5 93.4v.2h4.2v-.2z" fill-rule="evenodd"/>
<path d="M202.5 95.7l2.1-2.1 2.1 2.1zM202.5 95.7l2.1-2.1 2.1 2.1z" fill-rule="evenodd"/>
<path d="M213 93.4v.2h4.2v-.2zM213 93.4v.2h4.2v-.2z" fill-rule="evenodd"/>
<path d="M215.1 93.6l2.1 2.1h-4.2zM215.1 93.6l2.1 2.1h-4.2z" fill-rule="evenodd"/>
<path d="M223.4 93.4v.2h4.3v-.2zM223.4 93.4v.2h4.3v-.2z" fill-rule="evenodd"/>
<path d="M225.6 93.6l2.1 2.1h-4.3zM225.6 93.6l2.1 2.1h-4.3z" fill-rule="evenodd"/>
<path d="M156.6 160.8v.7v-.7h3.8v-.6v.6zM156.6 160.8v.7v-.7h3.8v-.6v.6z" fill-rule="evenodd"/>
<path d="M158.5 161l-1.9 1.9h3.8zM158.5 161l-1.9 1.9h3.8z" fill-rule="evenodd"/>
</g>
<path d="M76.7 81l.9 .9h.2l.2 .4h.2l.6 .4 .2-.2 .7-.2 .1-.4h.3l.2-.3 .4-.2 .2-.4" fill="none" stroke="#f00" stroke-width=".19"/>
<g font-size="3.8" fill="#000080">
<text x="227.7" y="73.8">VGO36-16 I07</text>
<text x="221.4" y="159.7">SK70TD16</text>
</g>
<text font-size="3.4" fill="#000080" x="194.1" y="166.2">591P-DB1</text>
<g font-size="1.9">
<text x="54.1" y="27.3">1</text>
<text x="114.2" y="27.3">2</text>
<text x="174.4" y="27.3">3</text>
<text x="234.6" y="27.3">4</text>
<text x="80.1" y="39.8">~</text>
<text x="87" y="39.8">+</text>
<text x="25.8" y="46.1">D</text>
<text x="80.1" y="46.1">~</text>
<text x="87.4" y="46.1">-</text>
<text x="262.6" y="46.1">D</text>
<text x="75.9" y="83.7">1</text>
<text x="79.8" y="83.7">14</text>
<text x="25.8" y="85.9">C</text>
<text x="75.9" y="85.9">2</text>
<text x="75.9" y="88">3</text>
<text x="79.8" y="88">12</text>
<text x="79.8" y="85.9">13</text>
<text x="262.6" y="85.9">C</text>
<text x="75.9" y="90.1">4</text>
<text x="75.9" y="92.1">5</text>
<text x="75.9" y="94.2">6</text>
<text x="79.8" y="92.1">10</text>
<text x="79.8" y="90.1">11</text>
<text x="80.9" y="94.2">9</text>
<text x="75.9" y="96.4">7</text>
<text x="80.9" y="96.4">8</text>
<text x="25.8" y="125.6">B</text>
<text x="262.6" y="125.6">B</text>
<text x="25.8" y="165.4">A</text>
<text x="188.9" y="164.3">Title</text>
<text x="262.6" y="165.4">A</text>
<text x="188.9" y="170.7">Size</text>
<text x="189.9" y="173.8">A4</text>
<text x="199.4" y="170.7">Number</text>
<text x="241.3" y="170.7">Revision</text>
<text x="188.9" y="177">Date:</text>
<text x="188.9" y="179.1">File:</text>
<text x="198.3" y="177">13-Jul-2009</text>
<text x="198.3" y="179.1">D:\liheming\</text>
<text x="216.3" y="179.1">20090522\</text>
<text x="230.8" y="177">Sheet</text>
<text x="230.8" y="179.1">Drawn B.yd:db</text>
<text x="236.9" y="177">of</text>
<text x="54.1" y="182.2">1</text>
<text x="114.2" y="182.2">2</text>
<text x="174.4" y="182.2">3</text>
<text x="234.6" y="182.2">4</text>
</g>
<g font-size="1.9" fill="#000080">
<text x="41.1" y="34.4">C?</text>
<text x="244.4" y="34.5">HYB1</text>
<text x="41.1" y="38.1">R?</text>
<text x="41.1" y="41.5">SG-230</text>
<text x="41.1" y="36.5">47n</text>
<text x="58.1" y="38.8">T?</text>
<text x="78.8" y="36.7">D?</text>
<text x="95.6" y="36.5">C?</text>
<text x="95.6" y="38.5">47n</text>
<text x="133.3" y="38.8">T15</text>
<text x="141.5" y="36.7">D?</text>
<text x="244.4" y="36.7">LTS15-10P</text>
<text x="51.6" y="42.8">C?</text>
<text x="51.6" y="44.8">47n</text>
<text x="70.4" y="44.8">C?</text>
<text x="70.4" y="46.9">47n</text>
<text x="99.8" y="42.8">C71</text>
<text x="99.8" y="44.8">220u/450V</text>
<text x="112.4" y="42.8">C90</text>
<text x="112.4" y="44.8">47n</text>
<text x="125" y="42.8">Z3</text>
<text x="125" y="44.8">1N5384</text>
<text x="141.5" y="42.9">DIODE</text>
<text x="141.5" y="47.2">D?</text>
<text x="152.2" y="42.8">C54</text>
<text x="152.2" y="44.8">330u/35V</text>
<text x="164.8" y="42.8">C57</text>
<text x="164.8" y="44.8">330u/35V</text>
<text x="219.3" y="42.8">D?</text>
<text x="219.3" y="44.8">DIODE</text>
<text x="41.1" y="51.1">C?</text>
<text x="41.1" y="53.2">47n</text>
<text x="78.8" y="49.2">BRIDGE2</text>
<text x="95.6" y="51.1">C?</text>
<text x="95.6" y="53.2">47n</text>
<text x="125" y="53.2">D?</text>
<text x="141.5" y="53.4">DIODE</text>
<text x="154.3" y="48.3">L?</text>
<text x="204.4" y="48.2">FS5</text>
<text x="204.4" y="52.3">10A</text>
<text x="125" y="55.3">BYV26G</text>
<text x="152.2" y="55.3">C55</text>
<text x="152.2" y="57.4">330u/35V</text>
<text x="164.8" y="55.3">C?</text>
<text x="164.8" y="57.4">56u/25V</text>
<text x="204.4" y="54.4">FS6</text>
<text x="204.4" y="58.7">10A</text>
<text x="101.9" y="63.2">R?</text>
<text x="152.2" y="63.7">C56</text>
<text x="152.2" y="65.8">330u/35V</text>
<text x="164.8" y="63.7">C?</text>
<text x="164.8" y="65.8">56u/25V</text>
<text x="219.3" y="61.6">D?</text>
<text x="219.3" y="63.7">DIODE</text>
<text x="97.7" y="71.6">R?</text>
<text x="101.9" y="66.6">100K</text>
<text x="141.5" y="68.1">D?</text>
<text x="154.3" y="69.3">L?</text>
<text x="66" y="74.3">C?</text>
<text x="80.7" y="72.2">C?</text>
<text x="97.5" y="76.5">D?</text>
<text x="97.7" y="75">1K</text>
<text x="108.2" y="77.9">R?</text>
<text x="108.2" y="74.2">C?</text>
<text x="108.2" y="76.2">CAP</text>
<text x="141.5" y="74.3">DIODE</text>
<text x="64.2" y="82.1">R?</text>
<text x="66" y="80.6">CAP</text>
<text x="74.6" y="80.6">U?</text>
<text x="80.7" y="78.6">CAP</text>
<text x="97.5" y="82.7">DIODE</text>
<text x="108.2" y="81.3">10R</text>
<text x="126" y="78.3">Q?</text>
<text x="126" y="80.4">MOSFET1</text>
<text x="141.5" y="78.6">D?</text>
<text x="152.2" y="80">R?</text>
<text x="152.2" y="83.3">4.7R</text>
<text x="206.7" y="82.5">D?</text>
<text x="217.2" y="82.5">D?</text>
<text x="227.7" y="82.5">D?</text>
<text x="64.2" y="85.4">RES1</text>
<text x="97.7" y="84.2">R?</text>
<text x="97.7" y="87.5">1K</text>
<text x="115.1" y="86.9">R?</text>
<text x="115.1" y="89">100R</text>
<text x="123.4" y="86.9">R?</text>
<text x="123.4" y="89">1R</text>
<text x="129.8" y="86.9">R?</text>
<text x="129.8" y="89">1R</text>
<text x="141.5" y="84.8">DIODE</text>
<text x="162.6" y="84.6">C67</text>
<text x="162.6" y="86.7">47n</text>
<text x="206.7" y="84.6">DIODE2</text>
<text x="217.2" y="84.6">DIODE2</text>
<text x="227.7" y="84.6">DIODE2</text>
<text x="238.2" y="88.8">C?</text>
<text x="97.7" y="90.5">R?</text>
<text x="97.7" y="93.8">1K</text>
<text x="118.4" y="91.1">C?</text>
<text x="141.5" y="91.1">D?</text>
<text x="206.7" y="95.1">D?</text>
<text x="217.2" y="95.1">D?</text>
<text x="227.7" y="95.1">D?</text>
<text x="238.2" y="90.8">CAP</text>
<text x="68.2" y="101.6">C?</text>
<text x="74.6" y="99.5">2844</text>
<text x="115.1" y="97.4">R?</text>
<text x="115.1" y="99.5">100R</text>
<text x="118.4" y="97.4">CAP</text>
<text x="118.4" y="101.6">C?</text>
<text x="141.5" y="97.4">DIODE</text>
<text x="152.2" y="97.2">C?</text>
<text x="152.2" y="99.2">56u/25V</text>
<text x="161.2" y="97.4">R?</text>
<text x="161.2" y="99.5">2.2K</text>
<text x="167.5" y="97.4">R?</text>
<text x="167.5" y="99.5">2.2K</text>
<text x="206.7" y="97.2">DIODE2</text>
<text x="217.2" y="97.2">DIODE2</text>
<text x="227.7" y="97.2">DIODE2</text>
<text x="68.2" y="107.9">CAP</text>
<text x="74.6" y="103">R?</text>
<text x="74.6" y="106.3">RES1</text>
<text x="85.1" y="103">R?</text>
<text x="85.1" y="106.3">RES1</text>
<text x="118.4" y="107.9">CAP</text>
<text x="106.1" y="111.8">DIODE</text>
<text x="108.2" y="109.7">D?</text>
<text x="122.6" y="112">D?</text>
<text x="203.1" y="112">R?</text>
<text x="222" y="112">R?</text>
<text x="240.9" y="112">R?</text>
<text x="54.3" y="116.2">R?</text>
<text x="54.3" y="118.3">RES1</text>
<text x="116.6" y="118.1">C?</text>
<text x="122.6" y="118.3">DIODE</text>
<text x="203.1" y="114.1">56R</text>
<text x="222" y="114.1">56R</text>
<text x="240.9" y="114.1">56R</text>
<text x="55.8" y="121.8">R?</text>
<text x="55.8" y="125.2">1K</text>
<text x="108.2" y="120.2">C?</text>
<text x="108.2" y="122.3">CAP</text>
<text x="116.6" y="120.2">56u/25V</text>
<text x="177.4" y="121.2">CT1</text>
<text x="204.6" y="122.3">C?</text>
<text x="204.6" y="124.4">333</text>
<text x="223.4" y="122.3">C?</text>
<text x="223.4" y="124.4">333</text>
<text x="242.3" y="122.3">C?</text>
<text x="242.3" y="124.4">333</text>
<text x="251.4" y="120.4">R?</text>
<text x="251.4" y="122.5">56R/5W</text>
<text x="42.6" y="130.6">U?</text>
<text x="38.4" y="132.8">OPTOISO1</text>
<text x="108.2" y="133">LM2673</text>
<text x="125" y="134.9">C?</text>
<text x="125" y="137">CAP</text>
<text x="39" y="140.7">R?</text>
<text x="49.4" y="140.7">R?</text>
<text x="64.8" y="139.3">R?</text>
<text x="64.8" y="141.3">RES1</text>
<text x="97.5" y="143.4">C?</text>
<text x="133.3" y="138.6">R?</text>
<text x="133.3" y="142">47K</text>
<text x="159.1" y="143.4">R?</text>
<text x="177.4" y="138.4">CT2</text>
<text x="203.1" y="139.3">R?</text>
<text x="203.1" y="141.3">56R</text>
<text x="222" y="139.3">R?</text>
<text x="222" y="141.3">56R</text>
<text x="240.9" y="139.3">R?</text>
<text x="240.9" y="141.3">56R</text>
<text x="252.8" y="141.1">C?</text>
<text x="252.8" y="143.3">333/1KV</text>
<text x="39" y="144.1">1K</text>
<text x="49.4" y="144.1">1K</text>
<text x="50.5" y="149.5">U?</text>
<text x="66.2" y="147">R?</text>
<text x="97.5" y="149.7">CAP</text>
<text x="110.2" y="148.8">L?</text>
<text x="133.3" y="144.9">R?</text>
<text x="133.3" y="148.3">47K</text>
<text x="159.1" y="145.5">RES1</text>
<text x="204.6" y="149.5">C?</text>
<text x="223.4" y="149.5">C?</text>
<text x="242.3" y="149.5">C?</text>
<text x="50.5" y="152.1">TL431</text>
<text x="64.8" y="151.8">R?</text>
<text x="64.8" y="153.9">RES1</text>
<text x="66.2" y="150.4">RES1</text>
<text x="75.3" y="151.8">R?</text>
<text x="75.3" y="153.9">RES1</text>
<text x="106.1" y="153.7">D?</text>
<text x="106.1" y="155.8">DIODE</text>
<text x="118.6" y="153.7">C60</text>
<text x="118.6" y="155.8">330u/35V</text>
<text x="133.3" y="151.2">R?</text>
<text x="133.3" y="154.5">47K</text>
<text x="164.3" y="154.9">R?</text>
<text x="204.6" y="151.6">333</text>
<text x="223.4" y="151.6">333</text>
<text x="242.3" y="151.6">333</text>
<text x="150.1" y="160">C?</text>
<text x="164.3" y="157.1">RES1</text>
<text x="150.1" y="162.1">CAP</text>
<text x="153.2" y="166.3">U?</text>
<text x="164.3" y="165.4">R?</text>
<text x="164.3" y="167.6">RES1</text>
<text x="223.4" y="166.5">591P/0035/500/0011/UK/AN/0/0/0</text>
<text x="153.2" y="168.7">TL431</text>
<text x="208.8" y="172.7">http://liheming.jimdo.com</text>
<text x="248.6" y="172.7">V1.0</text>
<text x="248.6" y="177">1/2</text>
</g>
<g font-size="1.9" fill="#800000">
<text x="35.4" y="39.8">L</text>
<text x="165.2" y="39.8">+24V</text>
<text x="228.7" y="36.7">K7</text>
<text x="238.6" y="41.9">G7</text>
<text x="255.4" y="39.8">F+</text>
<text x="242.7" y="47.2">CT3 +5V</text>
<text x="35.2" y="48.2">N</text>
<text x="165.2" y="50.3">+15V</text>
<text x="198.1" y="50.3">L1</text>
<text x="198.1" y="56.6">L2</text>
<text x="232.2" y="56.6">K8</text>
<text x="238.6" y="60.7">G8</text>
<text x="165.2" y="71.2">-15V</text>
<text x="255.4" y="69.1">F-</text>
<text x="163.1" y="81.7">V1</text>
<text x="238.6" y="79.6">B+</text>
<text x="189.5" y="85.9">T1</text>
<text x="189.5" y="88">T2</text>
<text x="169.4" y="94.2">V+</text>
<text x="189.5" y="90.1">T3</text>
<text x="238.6" y="98.5">B-</text>
<text x="169.4" y="104.7">V-</text>
<text x="194.6" y="111">K1</text>
<text x="197.3" y="112">G1</text>
<text x="213.4" y="111">K3</text>
<text x="216.2" y="112">G3</text>
<text x="232.2" y="111">K5</text>
<text x="235" y="112">G5</text>
<text x="253.2" y="108.9">A+</text>
<text x="172.1" y="118.3">T1</text>
<text x="182.6" y="118.3">T2</text>
<text x="166.6" y="125.6">L1</text>
<text x="166.6" y="129.8">L2</text>
<text x="62.1" y="133">+15V</text>
<text x="157" y="137.2">+5V</text>
<text x="166.6" y="134">L3</text>
<text x="30.2" y="142.4">+15V</text>
<text x="93" y="140.3">+24V</text>
<text x="172.1" y="141.3">T2</text>
<text x="182.6" y="141.3">T3</text>
<text x="194.6" y="138.2">K2</text>
<text x="197.3" y="139.3">G2</text>
<text x="213.4" y="138.2">K4</text>
<text x="216.2" y="139.3">G4</text>
<text x="232.2" y="138.2">K6</text>
<text x="235" y="139.3">G6</text>
<text x="119" y="150.8">+5V</text>
<text x="166.2" y="150.8">VREF</text>
<text x="253.2" y="152.8">A-</text>
</g>
</svg>
